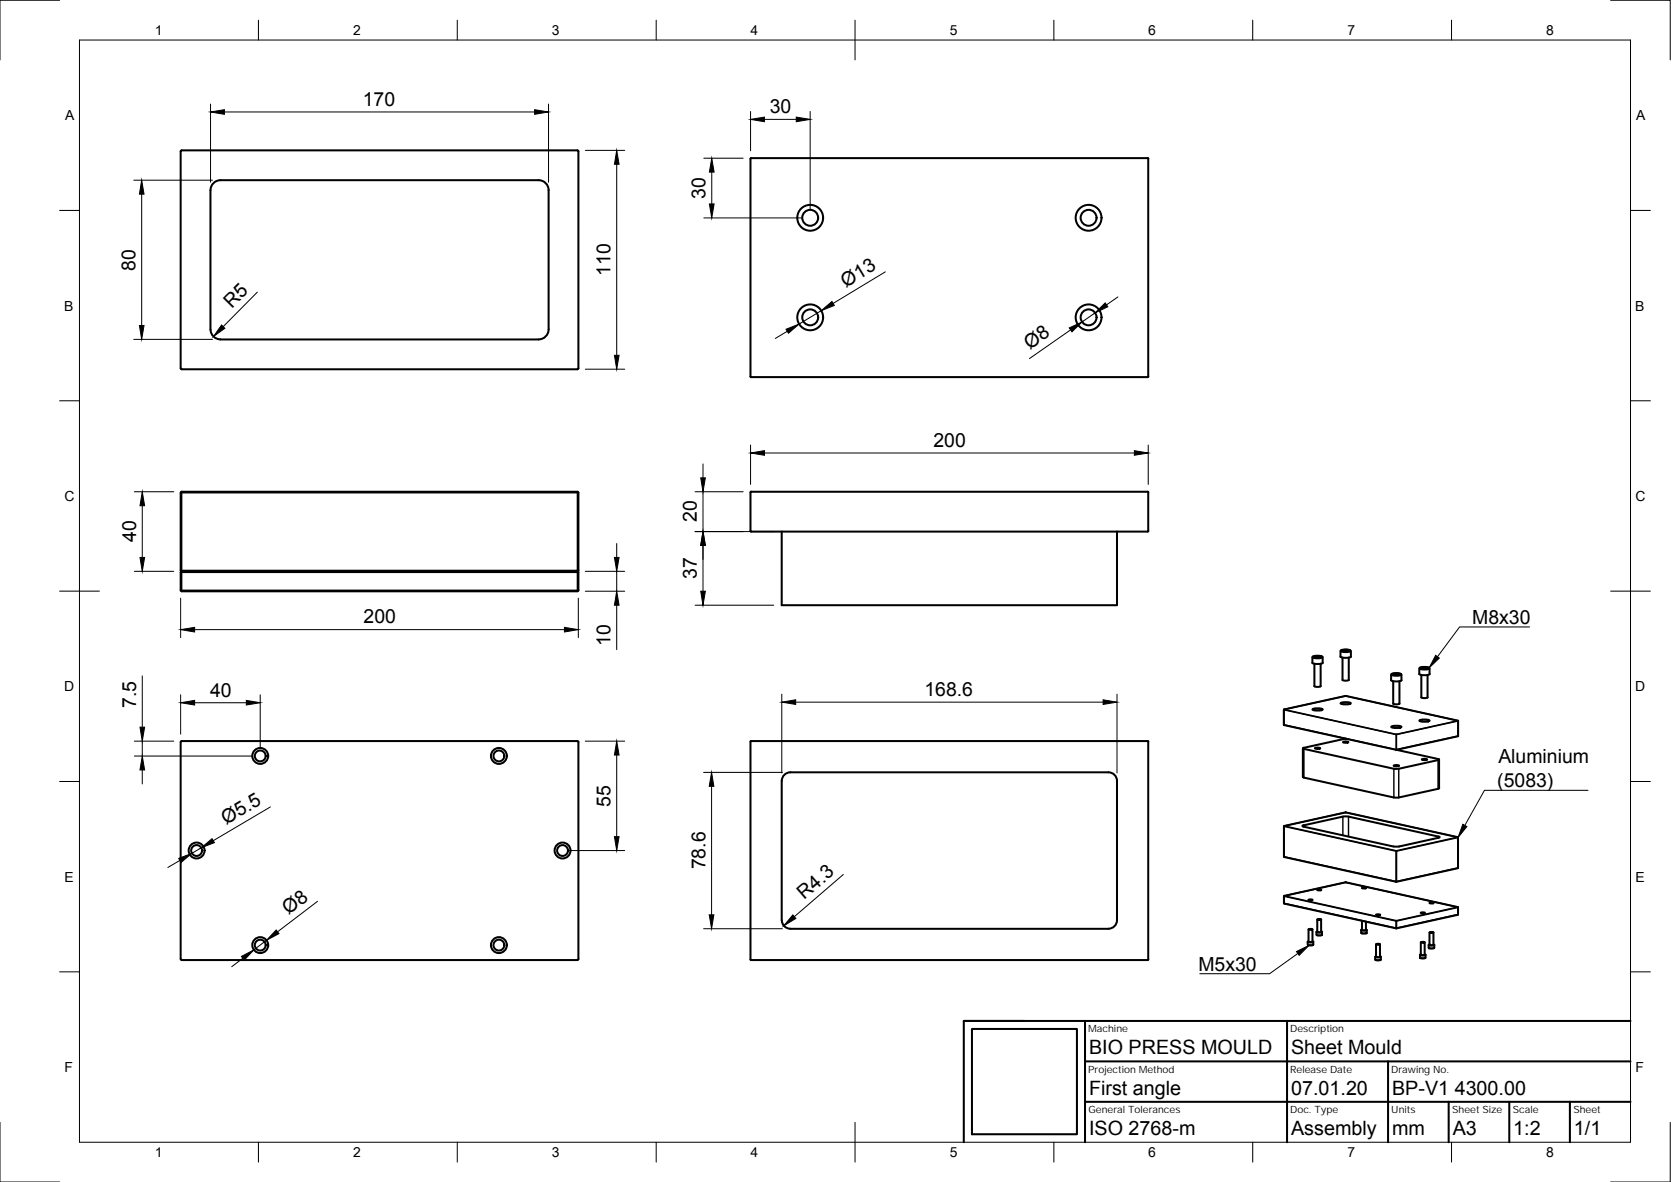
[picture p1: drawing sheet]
<svg xmlns="http://www.w3.org/2000/svg" width="420mm" height="297mm" viewBox="0 0 420 297" stroke-linecap="round" stroke-linejoin="round" font-family="sans-serif">
<!-- layer: Visible Narrow -->
<g fill="none" stroke="#000" stroke-width=".36">
<path d="M45.4 123.8h.3v19.5M45.7 123.6v.2h99.5v19.5h-99.5M145.2 123.6v.2h.2M45.4 148.3h.3M45.4 143.8h.3v4.5M45.4 143.3h.3M45.7 148.3v.3M45.7 143.3v.5h99.5v4.5h-99.5M145.4 148.3h-.2v.3M145.4 143.3h-.2v.5h.2M322.8 178.3v.1M322.9 178.3v.1"/>
<path d="M322.9 178.3l28.2 6.2M330 165.2a3.1 3.1 0 0 0 2.6 0M330.3 164.9l1.4-.1 .7 .2a2.56 2.56 0 0 1-2.2 0zM330.7 164.9l1.3 .1-.8 .2-.6-.1zM331.8 165.1h-1M337.1 163.7a3.1 3.1 0 0 0 2.6 0M337.3 163.4l1.5-.2 .6 .3a2.56 2.56 0 0 1-2.1 0zM337.8 163.4h1.2l-.1 .2h-.7l-.5-.1zM338.3 174.9h.1M338.3 174.9l28.3 6.2-15.5 3.4M338.3 174.9l-15.4 3.4M338.9 163.5l-1.1 .1"/>
<path d="M349.8 169.6a3.1 3.1 0 0 0 2.6 0M350.1 169.3l1.4-.1 .7 .2a2.56 2.56 0 0 1-2.2 0zM350.5 169.3l1.2 .1-.7 .2-.6-.1zM351.6 169.5h-1M356.9 168a3.1 3.1 0 0 0 2.6 0M357.2 167.8l1.4-.2 .7 .2a2.56 2.56 0 0 1-2.2 0zM357.6 167.8h1.2l-.7 .2-.6-.1zM358.7 167.9h-1M322.8 182.1h.1M322.8 182.1v-3.7l28.2 6.2M322.8 182.1l28.2 6.3M322.9 182.1v.1"/>
<path d="M327.9 188.2v7.2M350.5 193.2v7.2M351 184.6v3.8M351.1 188.4h.1M351.1 184.6h.1M351.1 184.5v.1M351.1 184.6v3.8M351.7 193.2v7.2M361.6 191v7.2M366.6 181.1v.1M366.6 181.1h.1M366.6 181.2v3.8l-15.5 3.4"/>
<path d="M366.6 181.2l-15.5 3.4M366.6 185h.1M366.6 181.2h.1M322.9 207.7h.1M322.9 215.3h.1M322.9 207.7v7.6M322.9 215.3l28.1 6.2M322.9 207.7l28.1 6.2M322.9 215.3v.1M322.9 207.6v.1M322.9 207.6l28.2 6.2M327.7 207.4v.3"/>
<path d="M337.7 205.2v4.7M338.3 204.2l-15.4 3.4M338.3 204.2l28.2 6.2-15.4 3.4M338.4 204.2h.1M338.4 204.2h-.1M339.1 205.2v5M351 213.9v7.6M351.1 213.8l-.1 .1M351.2 213.9l15.4-3.4v7.6l-15.4 3.4zM361.7 210.2v.3M366.5 210.4h.1M366.5 210.4l.1 .1"/>
<path d="M366.6 218.1l-.1 .1M322.9 225.2h.1M322.9 227h.1M322.9 227l28.1 6.2M322.9 225.2v1.8M322.9 225.2l28.1 6.3M322.9 227v.1M322.9 225.1v.1M322.9 225.1l15.4-3.4 28.2 6.3-15.4 3.4zM328.8 237.4l.7 .1 .7-.1M331 234.9l.7 .1 .7-.1M338.4 221.7h.1"/>
<path d="M338.4 221.7h-.1M342.2 234.4l.8 .1 .7-.1M351 231.5v1.7M351 233.2l.1 .1M351 221.5l.1 .1M351 231.4h.2zM351.2 231.5l15.4-3.4v1.7l-15.4 3.4zM359.2 238.1l.7 .2 .8-.2M366.5 227.9h.1M366.5 227.9l.1 .1M366.6 229.8l-.1 .1M345.8 241.1l.7 .2 .7-.2"/>
<path d="M357 240.6l.7 .2 .8-.2"/>
</g>
<!-- layer: Visible -->
<g fill="none" stroke="#000" stroke-width=".51">
<path d="M45.5 37.9h99.9v54.8h-99.9zM188.7 39.9l.1-.2h99.8l.1 .2M188.7 39.9v54.7l.1 .2 99.9-.1v-54.8M135.4 45.3h-80a2.51 2.51 0 0 0-2.5 2.5v35a2.55 2.55 0 0 0 2.5 2.5h80M135.4 45.3a2.51 2.51 0 0 1 2.5 2.5v35a2.51 2.51 0 0 1-2.5 2.5M188.7 123.6h99.9l.1 .1v9.7l-.1 .2h-99.7l-.2-.2zM196.6 133.6v18.5h84.3v-18.5M45.7 143.6h99.5M45.7 143.6l-.3 .2v4.5l.3 .3h99.5l.2-.3v-4.5l-.2-.2M45.7 143.6l-.3-.3v-19.5l.3-.2h99.5l.2 .2v19.5l-.2 .3M322.8 178.4v3.7M330.1 178.2a3.4 3.4 0 0 1 2.5 .1 3.1 3.1 0 0 1-2.6 0z"/>
<path d="M330.1 165l.8-.2 1.6 .2 .1 1.6a3.1 3.1 0 0 1-2.6 0zM330.5 166.8v5.6l.8 .2 .8-.2v-5.6M330.6 165.1h1.2M330.7 164.9l.1 .2M331.4 164.9v.3M331.8 165.1h.1M332 165l-.2 .1M337.1 165v-1.5l1-.3 .9 .1 .6 .2 .1 1.5M337.1 165a3.1 3.1 0 0 0 2.6 0M337.2 176.6a3.4 3.4 0 0 1 2.5 .1 3.1 3.1 0 0 1-2.6 0zM337.6 165.3v5.6l.8 .2 .8-.2-.1-5.6M337.7 163.5l1.2 .1"/>
<path d="M337.8 163.4l.1 .2M338.3 174.9h.1M338.3 174.9l-15.5 3.4M338.4 174.9l28.2 6.2v3.9l-15.5 3.4-28.2-6.2M338.5 163.3v.3M338.9 163.6h.1M339 163.4l-.1 .2M349.8 171a3.1 3.1 0 0 0 2.6 0l-.1-1.6-.6-.2h-1l-.9 .3v1.5M350.3 171.2v5.6l.8 .2 .8-.2v-5.6M350.4 169.5h1.2M350.5 169.3l.1 .2M351 169.6h.1"/>
<path d="M351.2 169.3v.3M351.6 169.5h.1M351.7 169.4l-.1 .1M357.4 169.6v5.7l.8 .1 .8-.1M357.5 167.9h1.2M357.6 167.8l.1 .1M358.3 167.7l-.1 .3M358.7 167.9h.1M358.8 167.8l-.1 .1M358.9 169.6v5.7M359.5 169.4a3.1 3.1 0 0 1-2.6 0v-1.5l.4-.2 1.2-.1 .9 .3 .1 1.5M45.4 186.5l.1 54.7 99.7 .1 .2-.3v-54.5"/>
<path d="M45.4 186.5l.3-.3h99.5l.2 .3M188.8 186.2h99.8M188.9 186.2l-.2 .2v54.8l99.9 .1 .1-.2v-54.7l-.1-.2M197.2 194.7l1-.5 .5-.1h80a2.15 2.15 0 0 1 2.2 2.1v35a2.18 2.18 0 0 1-2.2 2.2h-80a2.19 2.19 0 0 1-2.1-2.1v-35.1l.1-.5zM322.8 182.1l.1 .1M327.6 188.1v7.2l.2 .1M327.8 187.9l-.2 .2 .2 .1M327.9 195.4l22.6 5M327.9 188.2l22.6 5M330.6 188l.9-.1 .5 .2-.9 .1zM337.7 186.5l.8-.2 .5 .2-.8 .1zM338.7 185.7h-.9l-9.9 2.2"/>
<path d="M349.9 182.6a3.4 3.4 0 0 1 2.5 .1 3.1 3.1 0 0 1-2.6 0zM350.4 192.4l.9-.1 .5 .2-.9 .1zM351.1 188.4h.1M351.2 188.4l10.4 2.3M357 181a3.4 3.4 0 0 1 2.5 .1 3.1 3.1 0 0 1-2.6 0zM357.5 190.8l.8-.1 .5 .2-.8 .1zM361.6 198.2l-9.9 2.2h-1.2M361.6 191l-9.9 2.2h-1.2M361.6 190.7l.2 .2-.2 .1M361.8 190.9v7.2M361.9 198.1l-.3 .1M327.7 207.4l-.2 .1 .2 .2"/>
<path d="M327.7 207.4l9.9-2.2h1.1l23.3 5.1-.3 .2-9.9 2.2M327.7 207.7l22.7 5h1.4M366.6 210.5l-28.3-6.3-15.4 3.4-.1 7.7M366.6 210.5l-.1 7.7-15.4 3.4-28.2-6.3M322.9 225.1l15.5-3.4 28.2 6.3M322.9 227.1l28.2 6.2M322.9 225.1v2M328.8 236.7v.7l.6 .2 .8-.2v-.7M329 226.1l1 .1zM329 233.6v3.1l.5 .1 .5-.1v-3.1M329 236.5l-.2 .1a1.36 1.36 0 0 0 1.4 0l-.2-.1M329 233.5l1 .1z"/>
<path d="M331 234.2v.7l.4 .2 .9-.1 .1-.8M331.2 223.6l1 .1zM331.2 234.2h1M331.2 231.1v3.1M331.2 234.1l-.2 .1a1.36 1.36 0 0 0 1.4 0l-.2-.1M331.2 231l1 .1zM332.2 231.1v3.1M342.2 233.7l.1 .8 .3 .1 1-.1 .1-.8M342.4 223.1l1.1 .1zM342.5 231.4v2.3l.2 .1 .8-.1v-2.1M342.5 233.6l-.2 .1a1.36 1.36 0 0 0 1.3 0l-.2-.1M346 229.9h1z"/>
<path d="M346 237.3v3.1l.5 .1 .5-.1v-3.1M346 237.3h1zM351.1 233.3h.1M357 240v.7l.5 .2 .9-.1v-.8M357.2 229.4h1.1zM357.3 236.8v3.1l.4 .2 .5-.2v-3.1M357.3 239.8l-.2 .1a1.36 1.36 0 0 0 1.3 0l-.2-.1M357.3 236.8h.9zM359.2 237.5v.7l.6 .2 .8-.2v-.7M359.4 226.9l1.1 .1zM359.4 234.3l.1 3.1 .4 .2 .5-.2v-3.1M359.5 237.3l-.2 .1a1.36 1.36 0 0 0 1.3 0l-.2-.1"/>
<path d="M359.5 234.3l.9 .1zM366.6 229.8l-15.5 3.5M366.6 228v1.8M345.8 240.4v.8l.5 .1 .8-.1 .1-.8M346 240.3l-.2 .1a1.36 1.36 0 0 0 1.4 0l-.2-.1"/>
<circle cx="203.7" cy="54.7" r="3.2"/>
<circle cx="203.7" cy="54.7" r="2"/>
<circle cx="273.7" cy="54.7" r="3.2"/>
<circle cx="273.7" cy="54.7" r="2"/>
<circle cx="203.7" cy="79.8" r="3.2"/>
<circle cx="203.7" cy="79.8" r="2"/>
<circle cx="273.7" cy="79.8" r="3.2"/>
<circle cx="273.7" cy="79.8" r="2"/>
<circle cx="65.4" cy="190" r="2"/>
<circle cx="65.4" cy="190" r="1.37"/>
<circle cx="125.4" cy="190" r="2"/>
<circle cx="125.4" cy="190" r="1.37"/>
<circle cx="49.4" cy="213.7" r="2"/>
<circle cx="49.4" cy="213.7" r="1.37"/>
<circle cx="141.4" cy="213.7" r="2"/>
<circle cx="141.4" cy="213.7" r="1.37"/>
<circle cx="65.4" cy="237.5" r="2"/>
<circle cx="65.4" cy="237.5" r="1.37"/>
<circle cx="125.4" cy="237.5" r="2"/>
<circle cx="125.4" cy="237.5" r="1.37"/>
</g>
<g fill="#000">
<circle cx="331.2" cy="165.2" r=".25"/>
<circle cx="338.2" cy="163.6" r=".25"/>
<circle cx="358.1" cy="168" r=".25"/>
</g>
<!-- layer: Border -->
<g fill="none" stroke="#000" stroke-width=".25">
<path d="M15 .1h-15v15M20 10.1h390v276.9h-390zM65 5.1v5M115 5.1v5M165 5.1v5M215 5.1v10M265 5.1v5M315 5.1v5M365 5.1v5M405 .1h15v15M15 52.9h5M410 52.9h5"/>
<path d="M15 100.7h5M410 100.7h5M15 148.6h10M405 148.6h10M15 196.4h5M410 196.4h5M15 244.2h5M410 244.2h5M0 282.1v14.9h15M65 287v5M115 287v5M165 287v5"/>
<path d="M215 282.1v9.9M265 287v5M315 287v5M365 287v5M420 282.1v14.9h-15"/>
</g>
<!-- layer: Dimensions -->
<g fill="none" stroke="#000" stroke-width=".25">
<path d="M52.9 26.1v19.7M56.4 28.1h78M137.9 26.1v19.7M147.2 37.8h9.9M177 39.8h9.9M188.7 28v9.9M192.2 30h8M203.7 28v24.8M33.6 45.3h19.8M35.6 48.8v33M155.1 41.3v48M177 54.8h24.7"/>
<path d="M179 43.3v8M64.7 73.4l-8.6 8.7M206.5 78.1l-5.6 3.3M222.6 68.3l-13.1 7.9M275.4 78.6l-3.3 2.3M281.1 74.6l-2.9 2M33.6 85.3h19.8M147.2 92.8h9.9M198 83.3l-3.1 1.8M269.2 82.9l-10.4 7.2M176.8 116.6v3.5M188.7 111.8v9.9"/>
<path d="M192.2 113.8h93M288.7 111.8v9.9M33.8 123.6h9.9M35.8 127.1v13M155.1 136.6v3.5M174.8 123.6h12.1M174.8 133.6h19.8M176.8 123.6v10M176.8 137.1v11.5M33.8 143.6h9.9M45.4 150.3v9.9M48.9 158.2h93"/>
<path d="M145.4 150.3v9.9M147.2 143.6h9.9M147.2 148.6h9.9M155.1 143.6v5M155.1 152.1v11.2M174.8 152.1h19.8M35.8 169.8v12.9M45.4 174.6v9.9M48.9 176.6h13M65.4 174.6v13.4M196.6 174.4v19.9M200.1 176.5h77.3"/>
<path d="M280.9 174.4v19.9M33.8 190h29.6M33.8 186.3h9.9M35.8 186.3v3.7M35.8 193.5v3.5M147.2 186.3h9.9M155.1 189.7v20.6M176.9 194.1h19.8M178.9 197.6v32.3M45.2 216.2l-3 1.8M50.6 213l-2.4 1.4M68 202.8l-14.4 8.5"/>
<path d="M143.4 213.7h13.7M212 219.8l-12.3 10.6M67 236.3l-3.2 2.4M79.8 226.5l-10 7.7M176.9 233.4h19.8M61 240.8l-2.7 2.1"/>
</g>
<g fill="#000" stroke="#000" stroke-width=".25">
<path d="M52.9 28.1l3.5-.5v1.1zM134.4 27.6l3.5 .5-3.5 .6zM188.7 30l3.5-.6v1.2zM200.2 29.4l3.5 .6-3.5 .6zM35.6 45.3l.6 3.5h-1.1zM155.1 37.8l.6 3.5h-1.2zM178.4 51.3h1.2l-.6 3.5zM179 39.8l.6 3.5h-1.2zM206.5 78.1l2.7-2.3 .6 1zM275.4 78.6l2.5-2.5 .7 1zM35.1 81.8h1.1l-.6 3.5zM55.7 81.7l.8 .8-2.8 2.1z"/>
<path d="M154.5 89.3h1.2l-.6 3.5zM197.6 82.7l3.3-1.3-2.7 2.3zM268.9 82.4l3.2-1.5-2.6 2.5zM188.7 113.8l3.5-.6v1.2zM285.2 113.2l3.5 .6-3.5 .6zM35.8 123.6l.6 3.5h-1.2zM176.8 133.6l.6 3.5h-1.2zM176.2 120.1h1.2l-.6 3.5zM35.2 140.1h1.2l-.6 3.5zM45.4 158.2l3.5-.5v1.1zM141.9 157.7l3.5 .5-3.5 .6zM154.5 140.1h1.2l-.6 3.5z"/>
<path d="M155.1 148.6l.6 3.5h-1.2zM176.2 148.6h1.2l-.6 3.5zM45.4 176.6l3.5-.6v1.2zM61.9 176l3.5 .6-3.5 .6zM196.6 176.5l3.5-.6v1.1zM277.4 175.9l3.5 .6-3.5 .5zM35.8 190l.6 3.5h-1.2zM35.2 182.7h1.2l-.6 3.6zM155.1 186.3l.6 3.4h-1.2zM178.9 194.1l.6 3.5h-1.2zM44.9 215.7l3.3-1.3-2.7 2.3zM50.6 213l2.7-2.2 .6 1z"/>
<path d="M154.5 210.3h1.2l-.6 3.4zM69.4 233.7l.7 .9-3.1 1.7zM178.3 229.9h1.2l-.6 3.5zM199.3 229.9l.8 .9-3 1.8zM60.7 240.4l3.1-1.7-2.4 2.6z"/>
</g>
<!-- layer: Volllinie breit -->
<path d="M242.3 256.6h15.3M244.4 258.6h26.4v26.4h-26.4zM272.8 256.6v30.4M323.6 256.6v30.4M410 256.6h-167.7v30.4M272.8 266.7h137.2M272.8 276.9h137.2M349 266.7v20.3M364.3 276.9v10.1M379.5 276.9v10.1M394.7 276.9v10.1" fill="none" stroke="#000" stroke-width=".51"/>
<!-- layer: Annotations -->
<path d="M361 164.7l.9 .7-2.6 2.4zM367.8 207.1l1 .6-2.2 2.8zM326 239.1l3.2-1.5-2.5 2.5z" fill="#000" stroke="#000" stroke-width=".25"/>
<path d="M384.6 157.6h-17.6l-5.6 7.4M399.3 198.6h-26l-5 8.8M326.3 239.6l-7.1 5.1h-17.5" fill="none" stroke="#000" stroke-width=".25"/>
<g font-size="5">
<text x="273.8" y="265">BIO PRESS MOULD</text>
<text x="324.6" y="265">Sheet Mould</text>
<text x="273.8" y="275.1">First angle</text>
<text x="324.6" y="275.1">07.01.20</text>
<text x="350" y="275.1">BP-V1 4300.00</text>
<text x="273.8" y="285.3">ISO 2768-m</text>
<text x="324.6" y="285.3">Assembly</text>
<text x="350" y="285.3">mm</text>
<text x="365.3" y="285.3">A3</text>
<text x="380.5" y="285.3">1:2</text>
<text x="395.8" y="285.3">1/1</text>
</g>
<g font-size="4.9">
<text x="91.2" y="26.6">170</text>
<text x="193.5" y="28.5">30</text>
<text x="177.4" y="50" transform="rotate(-90 177.4 50)">30</text>
<text x="34.1" y="68" transform="rotate(-90 34.1 68)">80</text>
<text x="153.5" y="69.3" transform="rotate(-90 153.5 69.3)">110</text>
<text x="58.3" y="77.7" transform="rotate(-45 58.3 77.7)">R5</text>
<text x="212.7" y="72.3" transform="rotate(-31 212.7 72.3)">Ø13</text>
<text x="258.9" y="87.9" transform="rotate(-35 258.9 87.9)">Ø8</text>
<text x="234.7" y="112.3">200</text>
<text x="175.2" y="131.2" transform="rotate(-90 175.2 131.2)">20</text>
<text x="34.2" y="136.2" transform="rotate(-90 34.2 136.2)">40</text>
<text x="175.2" y="145.5" transform="rotate(-90 175.2 145.5)">37</text>
<text x="91.4" y="156.7">200</text>
<text x="370.2" y="156.9">M8x30</text>
<text x="153.5" y="162.3" transform="rotate(-90 153.5 162.3)">10</text>
<text x="34.2" y="177.9" transform="rotate(-90 34.2 177.9)">7.5</text>
<text x="52.8" y="175.1">40</text>
<text x="232.4" y="174.9">168.6</text>
<text x="376.7" y="191.8">Aluminium</text>
<text x="376.5" y="197.7">(5083)</text>
<text x="153.5" y="202.7" transform="rotate(-90 153.5 202.7)">55</text>
<text x="56.9" y="207.3" transform="rotate(-31 56.9 207.3)">Ø5.5</text>
<text x="177.4" y="218.5" transform="rotate(-90 177.4 218.5)">78.6</text>
<text x="202.2" y="226.2" transform="rotate(-41 202.2 226.2)">R4.3</text>
<text x="72.6" y="229.9" transform="rotate(-37 72.6 229.9)">Ø8</text>
<text x="301.3" y="244">M5x30</text>
</g>
<g font-size="3.5">
<text x="39" y="8.8">1</text>
<text x="88.8" y="8.8">2</text>
<text x="138.8" y="8.8">3</text>
<text x="188.7" y="8.8">4</text>
<text x="238.8" y="8.8">5</text>
<text x="288.7" y="8.8">6</text>
<text x="338.8" y="8.8">7</text>
<text x="388.8" y="8.8">8</text>
<text x="16.4" y="30.2">A</text>
<text x="411.4" y="30.2">A</text>
<text x="16.2" y="78">B</text>
<text x="411.2" y="78">B</text>
<text x="16.2" y="125.9">C</text>
<text x="411.2" y="125.9">C</text>
<text x="16.2" y="173.7">D</text>
<text x="411.2" y="173.7">D</text>
<text x="16.2" y="221.6">E</text>
<text x="411.2" y="221.6">E</text>
<text x="16.2" y="269.4">F</text>
<text x="411.2" y="269.4">F</text>
<text x="39" y="290.8">1</text>
<text x="88.8" y="290.8">2</text>
<text x="138.8" y="290.8">3</text>
<text x="188.7" y="290.8">4</text>
<text x="238.8" y="290.8">5</text>
<text x="288.7" y="290.8">6</text>
<text x="338.8" y="290.8">7</text>
<text x="388.8" y="290.8">8</text>
</g>
<g font-size="2.5">
<text x="273.6" y="259.4">Machine</text>
<text x="324.4" y="259.4">Description</text>
<text x="273.6" y="269.6">Projection Method</text>
<text x="324.4" y="269.6">Release Date</text>
<text x="349.8" y="269.6">Drawing No.</text>
<text x="273.7" y="279.8">General Tolerances</text>
<text x="324.4" y="279.7">Doc. Type</text>
<text x="349.8" y="279.8">Units</text>
<text x="365.1" y="279.8">Sheet Size</text>
<text x="380.4" y="279.8">Scale</text>
<text x="395.6" y="279.8">Sheet</text>
</g>
</svg>
